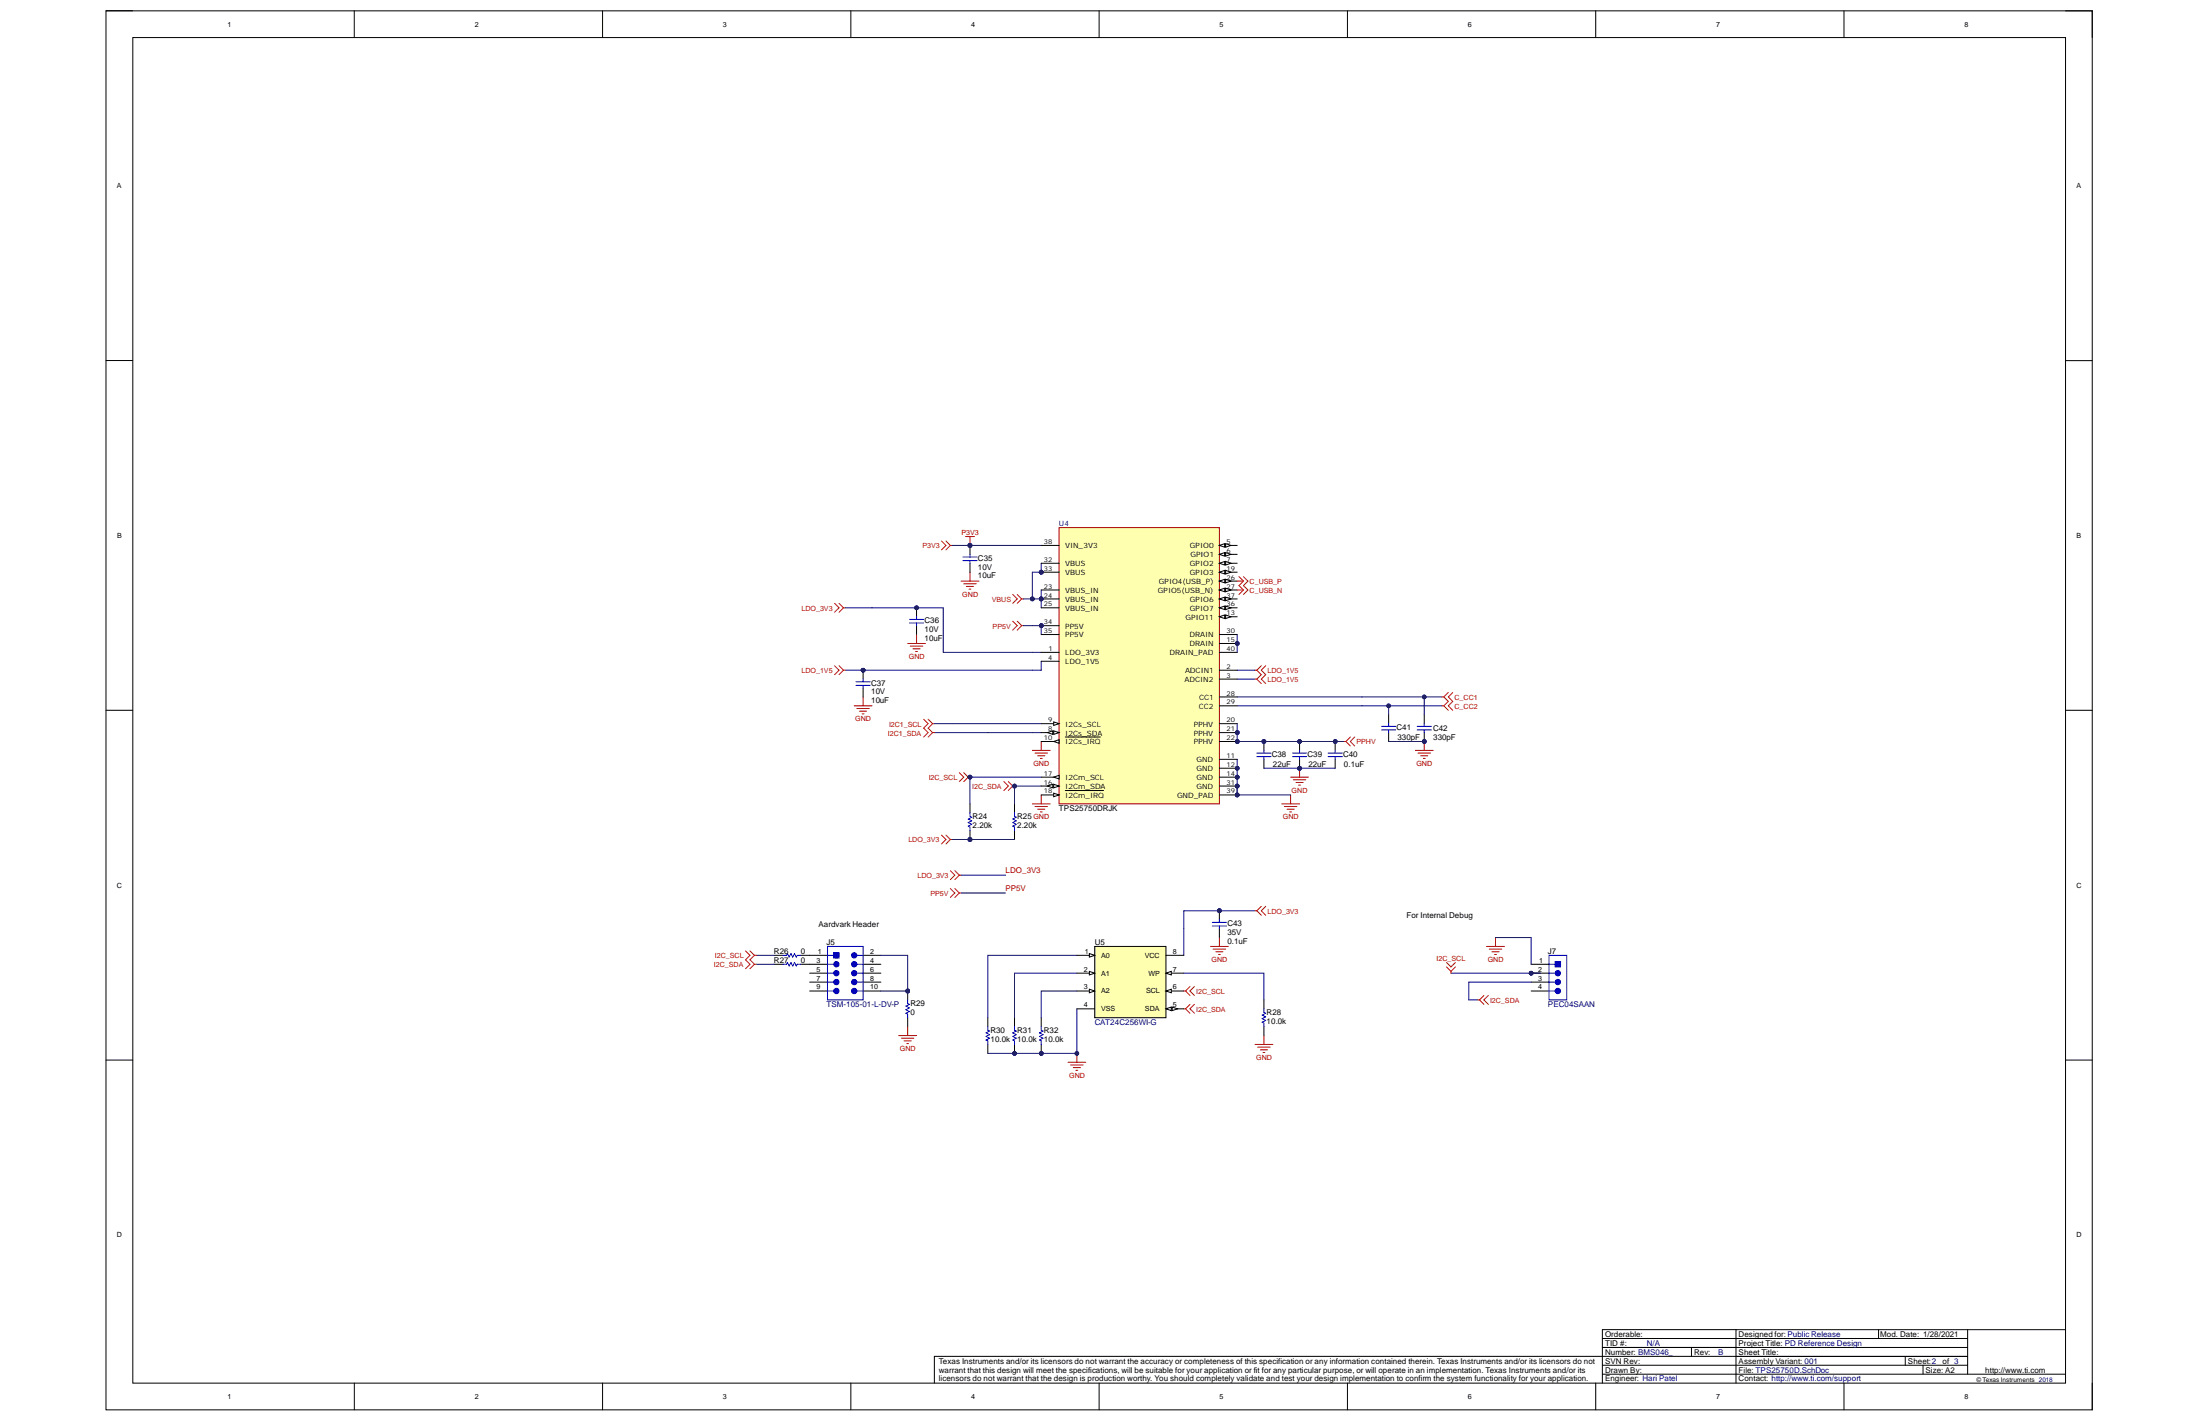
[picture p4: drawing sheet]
<svg xmlns="http://www.w3.org/2000/svg" width="432mm" height="279mm" viewBox="0 0 432 279" stroke-linecap="round" stroke-linejoin="round" font-family="sans-serif">
<path d="M20.8 2.1h389.9v274.6h-389.9z" fill="none" stroke="#000" stroke-width=".2"/>
<path d="M26.1 7.4h379.3v264h-379.3z" fill-rule="evenodd" fill="#fff"/>
<g fill="none" stroke="#000" stroke-width=".2">
<path d="M20.8 2.1h5.2M26.1 7.4h379.3v264h-379.3zM69.5 2.1v5.3M118.3 2.1v5.3M167 2.1v5.3M215.7 2.1v5.3M264.5 2.1v5.3M313.2 2.1v5.3M361.9 2.1v5.3M405.4 2.1h5.3v5.3M20.8 70.7h5.2M405.4 70.8h5.3"/>
<path d="M20.8 139.4h5.3M405.4 139.4h5.3M20.8 208h5.3M405.4 208h5.3M69.5 271.4v5.3M118.3 271.4v5.3M167 271.4v5.3M215.7 271.4v5.3M264.5 271.4v5.3M313.2 271.4v5.3M314.5 269.7h90.9M314.5 267.9h71.7"/>
<path d="M314.5 264.4h71.7M314.5 262.7h71.7M332 264.4v1.8M340.7 266.2h-157.3v5.2M340.7 260.9v10.5M340.7 266.2h45.5M361.9 271.4v5.3M368.7 260.9v1.8M374 266.2v1.7M377.4 267.9v1.8M386.2 260.9v8.8M405.4 260.9h-90.9v10.5"/>
<path d="M410.7 271.4v5.3"/>
</g>
<circle cx="239.3" cy="178.7" r=".35" fill="#000080"/>
<circle cx="239.3" cy="178.7" r=".35" fill="none" stroke="#000080" stroke-width=".2"/>
<path d="M239.3 178.7v1.8" fill="none" stroke="#000" stroke-width=".2"/>
<circle cx="239.3" cy="178.7" r=".35" fill="#000080"/>
<circle cx="239.3" cy="178.7" r=".35" fill="none" stroke="#000080" stroke-width=".2"/>
<path d="M239.3 182.2v1.8" fill="none" stroke="#000" stroke-width=".2"/>
<path d="M237.9 181h2.8M237.9 181.7h2.8M239.3 180.5v.5M239.3 181.7v.5" fill="none" stroke="#00f" stroke-width=".2"/>
<circle cx="199.1" cy="206.7" r=".35" fill="#000080"/>
<circle cx="199.1" cy="206.7" r=".35" fill="none" stroke="#000080" stroke-width=".2"/>
<path d="M199.1 199.7v1.8M199.1 205v1.7" fill="none" stroke="#000" stroke-width=".2"/>
<circle cx="199.1" cy="206.7" r=".35" fill="#000080"/>
<circle cx="199.1" cy="206.7" r=".35" fill="none" stroke="#000080" stroke-width=".2"/>
<path d="M199.1 201.5v.7l.4 .1-.7 .4 .7 .3-.7 .4 .7 .3-.7 .4 .3 .2v.7" fill="none" stroke="#00f" stroke-width=".2"/>
<circle cx="204.4" cy="206.7" r=".35" fill="#000080"/>
<circle cx="204.4" cy="206.7" r=".35" fill="none" stroke="#000080" stroke-width=".2"/>
<path d="M204.4 199.7v1.8M204.4 205v1.7" fill="none" stroke="#000" stroke-width=".2"/>
<circle cx="204.4" cy="206.7" r=".35" fill="#000080"/>
<g fill="none" stroke="#000080" stroke-width=".2">
<path d="M211.4 194.5h-7v5.2M211.4 191h-12.3v8.7M211.4 187.5h-17.5v12.2M211.4 198v8.7h-17.5"/>
<circle cx="204.4" cy="206.7" r=".35"/>
</g>
<path d="M193.9 201.5v.7l.3 .1-.7 .4 .7 .3-.7 .4 .7 .3-.7 .4 .4 .2v.7M204.4 201.5v.7l.3 .1-.7 .4 .7 .3-.7 .4 .7 .3-.7 .4 .4 .2v.7" fill="none" stroke="#00f" stroke-width=".2"/>
<path d="M193.9 199.7v1.8M193.9 205v1.7" fill="none" stroke="#000" stroke-width=".2"/>
<circle cx="199.1" cy="206.7" r=".35" fill="#000080"/>
<circle cx="199.1" cy="206.7" r=".35" fill="none" stroke="#000080" stroke-width=".2"/>
<circle cx="204.4" cy="206.7" r=".35" fill="#000080"/>
<circle cx="204.4" cy="206.7" r=".35" fill="none" stroke="#000080" stroke-width=".2"/>
<circle cx="211.4" cy="206.7" r=".35" fill="#000080"/>
<circle cx="211.4" cy="206.7" r=".35" fill="none" stroke="#000080" stroke-width=".2"/>
<path d="M209.6 208.5h3.5M210.1 209h2.5M210.7 209.5h1.4M211.2 210h.3M211.4 206.7v1.8" fill="none" stroke="#800000" stroke-width=".2"/>
<circle cx="211.4" cy="206.7" r=".35" fill="#000080"/>
<g fill="none" stroke="#000080" stroke-width=".2">
<path d="M239.3 178.7h-7v8.8"/>
<circle cx="211.4" cy="206.7" r=".35"/>
</g>
<circle cx="239.3" cy="178.7" r=".35" fill="#000080"/>
<g fill="none" stroke="#000080" stroke-width=".2">
<path d="M239.3 178.7h7"/>
<circle cx="239.3" cy="178.7" r=".35"/>
</g>
<path d="M237.6 185.7h3.5M238.1 186.3h2.5M238.6 186.8h1.4M239.2 187.3h.3M239.3 184v1.7" fill="none" stroke="#800000" stroke-width=".2"/>
<circle cx="239.3" cy="178.7" r=".35" fill="#000080"/>
<circle cx="239.3" cy="178.7" r=".35" fill="none" stroke="#000080" stroke-width=".2"/>
<path d="M248.1 196.2v1.8M248.1 201.5v1.7" fill="none" stroke="#000" stroke-width=".2"/>
<path d="M248.1 198v.7l.3 .1-.7 .4 .7 .3-.7 .4 .7 .3-.7 .4 .4 .2v.7" fill="none" stroke="#00f" stroke-width=".2"/>
<path d="M246.3 205h3.5M246.8 205.5h2.5M247.4 206h1.4M247.9 206.5h.4M248.1 203.2v1.8" fill="none" stroke="#800000" stroke-width=".2"/>
<circle cx="179.9" cy="119.3" r=".35" fill="#000080"/>
<circle cx="179.9" cy="119.3" r=".35" fill="none" stroke="#000080" stroke-width=".2"/>
<path d="M179.9 119.3v1.7" fill="none" stroke="#000" stroke-width=".2"/>
<circle cx="179.9" cy="119.3" r=".35" fill="#000080"/>
<g fill="none" stroke="#000080" stroke-width=".2">
<path d="M171.2 119.3h13.9v8.7h17.5"/>
<circle cx="179.9" cy="119.3" r=".35"/>
</g>
<path d="M179.9 122.8v1.7M199.1 157.8v1.7M199.1 163v1.7" fill="none" stroke="#000" stroke-width=".2"/>
<path d="M178.5 121.5h2.8M178.5 122.2h2.8M179.9 121v.5M179.9 122.2v.6M199.1 159.5v.7l.4 .2-.7 .3 .7 .4-.7 .3 .7 .4-.7 .3 .3 .2v.7" fill="none" stroke="#00f" stroke-width=".2"/>
<circle cx="179.9" cy="119.3" r=".35" fill="#000080"/>
<circle cx="179.9" cy="119.3" r=".35" fill="none" stroke="#000080" stroke-width=".2"/>
<circle cx="169.4" cy="131.5" r=".35" fill="#000080"/>
<circle cx="169.4" cy="131.5" r=".35" fill="none" stroke="#000080" stroke-width=".2"/>
<path d="M169.4 131.5v1.8" fill="none" stroke="#000" stroke-width=".2"/>
<circle cx="169.4" cy="131.5" r=".35" fill="#000080"/>
<g fill="none" stroke="#000080" stroke-width=".2">
<path d="M169.4 131.5h33.2"/>
<circle cx="169.4" cy="131.5" r=".35"/>
</g>
<path d="M169.4 135v1.8" fill="none" stroke="#000" stroke-width=".2"/>
<path d="M168 133.8h2.8M168 134.5h2.8M169.4 133.3v.5M169.4 134.5v.5" fill="none" stroke="#00f" stroke-width=".2"/>
<circle cx="169.4" cy="131.5" r=".35" fill="#000080"/>
<g fill="none" stroke="#000080" stroke-width=".2">
<path d="M165.9 131.5h3.5"/>
<circle cx="169.4" cy="131.5" r=".35"/>
</g>
<circle cx="169.4" cy="131.5" r=".35" fill="#000080"/>
<circle cx="169.4" cy="131.5" r=".35" fill="none" stroke="#000080" stroke-width=".2"/>
<path d="M188.6 114h3.5M189.2 114.6h2.4M189.7 115.1h1.4M190.2 115.6h.4M190.4 112.3v1.7M178.1 126.3h3.5M178.7 126.8h2.4M179.2 127.3h1.4M179.7 127.9h.4M179.9 124.5v1.8" fill="none" stroke="#800000" stroke-width=".2"/>
<circle cx="190.4" cy="107" r=".35" fill="#000080"/>
<circle cx="190.4" cy="107" r=".35" fill="none" stroke="#000080" stroke-width=".2"/>
<path d="M190.4 107v1.8" fill="none" stroke="#000" stroke-width=".2"/>
<circle cx="190.4" cy="107" r=".35" fill="#000080"/>
<g fill="none" stroke="#000080" stroke-width=".2">
<path d="M190.4 107h12.2"/>
<circle cx="190.4" cy="107" r=".35"/>
</g>
<path d="M190.4 110.5v1.8" fill="none" stroke="#000" stroke-width=".2"/>
<path d="M189 109.3h2.8M189 110h2.8M190.4 108.8v.5M190.4 110v.5" fill="none" stroke="#00f" stroke-width=".2"/>
<circle cx="190.4" cy="107" r=".35" fill="#000080"/>
<circle cx="190.4" cy="107" r=".35" fill="none" stroke="#000080" stroke-width=".2"/>
<path d="M189.5 105.3h1.8M190.4 105.3v1.7" fill="none" stroke="#800000" stroke-width=".2"/>
<circle cx="190.4" cy="107" r=".35" fill="#000080"/>
<circle cx="190.4" cy="107" r=".35" fill="none" stroke="#000080" stroke-width=".2"/>
<circle cx="190.4" cy="164.7" r=".35" fill="#000080"/>
<circle cx="190.4" cy="164.7" r=".35" fill="none" stroke="#000080" stroke-width=".2"/>
<path d="M190.4 157.8v1.7M190.4 163v1.7" fill="none" stroke="#000" stroke-width=".2"/>
<circle cx="190.4" cy="164.7" r=".35" fill="#000080"/>
<g fill="none" stroke="#000080" stroke-width=".2">
<path d="M267.3 138.5h15.7M183.4 143.8h10.5"/>
<circle cx="190.4" cy="164.7" r=".35"/>
</g>
<path d="M190.4 159.5v.7l.3 .2-.7 .3 .7 .4-.7 .3 .7 .4-.7 .3 .4 .2v.7" fill="none" stroke="#00f" stroke-width=".2"/>
<path d="M251.6 157.8h3.5M252.1 158.3h2.4M252.6 158.8h1.4M253.1 159.3h.4M253.3 156v1.8" fill="none" stroke="#800000" stroke-width=".2"/>
<circle cx="272.6" cy="138.5" r=".35" fill="#000080"/>
<g fill="none" stroke="#000080" stroke-width=".2">
<path d="M267.3 136.8h15.7"/>
<circle cx="272.6" cy="138.5" r=".35"/>
</g>
<circle cx="279.5" cy="136.8" r=".35" fill="#000080"/>
<circle cx="279.5" cy="136.8" r=".35" fill="none" stroke="#000080" stroke-width=".2"/>
<path d="M253.3 152.5h3.5M253.8 153h2.5M254.4 153.6h1.4M254.9 154.1h.3M255.1 150.8v1.7" fill="none" stroke="#800000" stroke-width=".2"/>
<circle cx="255.1" cy="150.8" r=".35" fill="#000080"/>
<g fill="none" stroke="#000080" stroke-width=".2">
<path d="M200.9 122.8h1.7M188.6 175.2h8.8M188.6 171.7h8.8"/>
<circle cx="255.1" cy="150.8" r=".35"/>
</g>
<g fill="none" stroke="#f00" stroke-width=".2">
<path d="M163.8 118.4l.9 .9-.9 .8M164.7 118.4l.9 .9M165.6 119.3l-.9 .8M165.6 119.3h.3M198.8 116.7l.8 .8-.8 .9M199.6 116.7l.9 .8M200.5 117.5l-.9 .9M200.5 117.5h.4M163.8 130.6l.9 .9-.9 .9M164.7 130.6l.9 .9M165.6 131.5l-.9 .9M165.6 131.5h.3"/>
<path d="M198.8 121.9l.8 .9-.8 .9M199.6 121.9l.9 .9M200.5 122.8l-.9 .9M200.5 122.8h.4M283 136.8h.4M283 138.5h.4M283.4 136.8l.9 .8-.9 .9M283.4 138.5l.9 .9M284.3 135.9l-.9 .9M285.1 135.9l-.8 .9 .8 .8-.8 .9 .8 .9M181.3 141.1l.9 .9-.9 .9 .9 .9-.9 .8M182.2 141.1l.8 .9"/>
<path d="M183 142l-.8 .9 .8 .9M183 142h.4M183 143.8l-.8 .8M183 143.8h.4M263.8 145.5h.4M264.2 145.5l.8 .9M265 144.6l-.8 .9M265.9 144.6l-.9 .9 .9 .9M186.5 170.9l.9 .8-.9 .9M186.5 174.4l.9 .8-.9 .9M187.4 170.9l.9 .8M187.4 174.4l.9 .8"/>
<path d="M188.3 171.7l-.9 .9M188.3 171.7h.3M188.3 175.2l-.9 .9M188.3 175.2h.3M246.3 178.7h.4M246.7 178.7l.9 .9M247.6 177.9l-.9 .8M248.4 177.9l-.8 .8 .8 .9M232.3 194.5h.4M232.3 198h.4M232.7 194.5l.9 .8M232.7 198l.9 .8"/>
<path d="M233.6 193.6l-.9 .9M233.6 197.1l-.9 .9M234.4 193.6l-.8 .9 .8 .8M234.4 197.1l-.8 .9 .8 .8"/>
</g>
<path d="M272.6 140.3v1.7M272.6 143.8v1.7" fill="none" stroke="#000" stroke-width=".2"/>
<path d="M271.1 142.5h2.8M271.1 143.2h2.8M272.6 142v.5M272.6 143.2v.6" fill="none" stroke="#00f" stroke-width=".2"/>
<circle cx="279.5" cy="145.5" r=".35" fill="#000080"/>
<circle cx="279.5" cy="145.5" r=".35" fill="none" stroke="#000080" stroke-width=".2"/>
<path d="M279.5 140.3v1.7M279.5 143.8v1.7" fill="none" stroke="#000" stroke-width=".2"/>
<circle cx="279.5" cy="145.5" r=".35" fill="#000080"/>
<circle cx="279.5" cy="145.5" r=".35" fill="none" stroke="#000080" stroke-width=".2"/>
<path d="M278.1 142.5h2.8M278.1 143.2h2.8M279.5 142v.5M279.5 143.2v.6" fill="none" stroke="#00f" stroke-width=".2"/>
<circle cx="248.1" cy="145.5" r=".35" fill="#000080"/>
<circle cx="248.1" cy="145.5" r=".35" fill="none" stroke="#000080" stroke-width=".2"/>
<path d="M248.1 145.5v1.8" fill="none" stroke="#000" stroke-width=".2"/>
<circle cx="248.1" cy="145.5" r=".35" fill="#000080"/>
<circle cx="248.1" cy="145.5" r=".35" fill="none" stroke="#000080" stroke-width=".2"/>
<path d="M248.1 149v1.8" fill="none" stroke="#000" stroke-width=".2"/>
<path d="M246.7 147.8h2.8M246.7 148.5h2.8M248.1 147.3v.5M248.1 148.5v.5" fill="none" stroke="#00f" stroke-width=".2"/>
<circle cx="262.1" cy="145.5" r=".35" fill="#000080"/>
<circle cx="262.1" cy="145.5" r=".35" fill="none" stroke="#000080" stroke-width=".2"/>
<path d="M262.1 145.5v1.8" fill="none" stroke="#000" stroke-width=".2"/>
<circle cx="262.1" cy="145.5" r=".35" fill="#000080"/>
<g fill="none" stroke="#000080" stroke-width=".2">
<path d="M248.1 145.5h15.7"/>
<circle cx="262.1" cy="145.5" r=".35"/>
</g>
<path d="M262.1 149v1.8" fill="none" stroke="#000" stroke-width=".2"/>
<path d="M260.7 147.8h2.8M260.7 148.5h2.8M262.1 147.3v.5M262.1 148.5v.5" fill="none" stroke="#00f" stroke-width=".2"/>
<circle cx="248.1" cy="145.5" r=".35" fill="#000080"/>
<circle cx="248.1" cy="145.5" r=".35" fill="none" stroke="#000080" stroke-width=".2"/>
<circle cx="255.1" cy="145.5" r=".35" fill="#000080"/>
<circle cx="255.1" cy="145.5" r=".35" fill="none" stroke="#000080" stroke-width=".2"/>
<circle cx="262.1" cy="145.5" r=".35" fill="#000080"/>
<circle cx="262.1" cy="145.5" r=".35" fill="none" stroke="#000080" stroke-width=".2"/>
<circle cx="255.1" cy="145.5" r=".35" fill="#000080"/>
<circle cx="255.1" cy="145.5" r=".35" fill="none" stroke="#000080" stroke-width=".2"/>
<circle cx="255.1" cy="150.8" r=".35" fill="#000080"/>
<circle cx="255.1" cy="150.8" r=".35" fill="none" stroke="#000080" stroke-width=".2"/>
<path d="M255.1 145.5v1.8" fill="none" stroke="#000" stroke-width=".2"/>
<circle cx="255.1" cy="145.5" r=".35" fill="#000080"/>
<circle cx="255.1" cy="145.5" r=".35" fill="none" stroke="#000080" stroke-width=".2"/>
<path d="M255.1 149v1.8" fill="none" stroke="#000" stroke-width=".2"/>
<circle cx="255.1" cy="150.8" r=".35" fill="#000080"/>
<g fill="none" stroke="#000080" stroke-width=".2">
<path d="M242.8 145.5h5.3"/>
<circle cx="255.1" cy="150.8" r=".35"/>
</g>
<path d="M253.7 147.8h2.8M253.7 148.5h2.8M255.1 147.3v.5M255.1 148.5v.5" fill="none" stroke="#00f" stroke-width=".2"/>
<circle cx="242.8" cy="145.5" r=".35" fill="#000080"/>
<circle cx="242.8" cy="145.5" r=".35" fill="none" stroke="#000080" stroke-width=".2"/>
<circle cx="248.1" cy="145.5" r=".35" fill="#000080"/>
<g fill="none" stroke="#000080" stroke-width=".2">
<path d="M248.1 150.8h7"/>
<circle cx="248.1" cy="145.5" r=".35"/>
</g>
<circle cx="255.1" cy="150.8" r=".35" fill="#000080"/>
<g fill="none" stroke="#000080" stroke-width=".2">
<path d="M272.6 145.5h6.9"/>
<circle cx="255.1" cy="150.8" r=".35"/>
</g>
<circle cx="279.5" cy="145.5" r=".35" fill="#000080"/>
<g fill="none" stroke="#000080" stroke-width=".2">
<path d="M255.1 150.8h7"/>
<circle cx="279.5" cy="145.5" r=".35"/>
</g>
<circle cx="255.1" cy="150.8" r=".35" fill="#000080"/>
<circle cx="255.1" cy="150.8" r=".35" fill="none" stroke="#000080" stroke-width=".2"/>
<path d="M277.8 147.3h3.5M278.3 147.8h2.5M278.8 148.3h1.4M279.4 148.8h.3M279.5 145.5v1.8" fill="none" stroke="#800000" stroke-width=".2"/>
<circle cx="279.5" cy="145.5" r=".35" fill="#000080"/>
<circle cx="279.5" cy="145.5" r=".35" fill="none" stroke="#000080" stroke-width=".2"/>
<path d="M162.4 185.7h7v10.5h-7z" fill-rule="evenodd" fill="#fff"/>
<path d="M162.4 185.7h7v10.5h-7zM162.4 189.2h1.2" fill="none" stroke="#00f" stroke-width=".2"/>
<path d="M158.9 187.5h3.5M158.9 189.2h3.5M158.9 191h3.5M158.9 192.7h3.5M158.9 194.5h3.5M169.4 187.5h3.5M169.4 189.2h3.5M169.4 191h3.5M169.4 192.7h3.5M169.4 194.5h3.5" fill="none" stroke="#000" stroke-width=".2"/>
<circle cx="164.2" cy="189.2" r=".52" fill="#00f"/>
<g fill="none" stroke="#00f" stroke-width=".2">
<path d="M162.4 187.5h1.2"/>
<circle cx="164.2" cy="189.2" r=".52"/>
</g>
<circle cx="164.2" cy="187.5" r=".52" fill="#00f"/>
<circle cx="164.2" cy="187.5" r=".52" fill="none" stroke="#00f" stroke-width=".2"/>
<circle cx="164.2" cy="191" r=".52" fill="#00f"/>
<g fill="none" stroke="#00f" stroke-width=".2">
<path d="M162.4 191h1.2"/>
<circle cx="164.2" cy="191" r=".52"/>
</g>
<circle cx="164.2" cy="192.7" r=".52" fill="#00f"/>
<g fill="none" stroke="#00f" stroke-width=".2">
<path d="M162.4 192.7h1.2"/>
<circle cx="164.2" cy="192.7" r=".52"/>
</g>
<circle cx="164.2" cy="194.5" r=".52" fill="#00f"/>
<g fill="none" stroke="#00f" stroke-width=".2">
<path d="M162.4 194.5h1.2M168.2 192.7h1.2"/>
<circle cx="164.2" cy="194.5" r=".52"/>
</g>
<circle cx="167.7" cy="192.7" r=".52" fill="#00f"/>
<g fill="none" stroke="#00f" stroke-width=".2">
<path d="M168.2 194.5h1.2"/>
<circle cx="167.7" cy="192.7" r=".52"/>
</g>
<circle cx="167.7" cy="194.5" r=".52" fill="#00f"/>
<circle cx="167.7" cy="194.5" r=".52" fill="none" stroke="#00f" stroke-width=".2"/>
<circle cx="167.7" cy="191" r=".52" fill="#00f"/>
<g fill="none" stroke="#00f" stroke-width=".2">
<path d="M168.2 191h1.2"/>
<circle cx="167.7" cy="191" r=".52"/>
</g>
<circle cx="167.7" cy="189.2" r=".52" fill="#00f"/>
<g fill="none" stroke="#00f" stroke-width=".2">
<path d="M168.2 189.2h1.2"/>
<circle cx="167.7" cy="189.2" r=".52"/>
</g>
<circle cx="167.7" cy="187.5" r=".52" fill="#00f"/>
<g fill="none" stroke="#00f" stroke-width=".2">
<path d="M168.2 187.5h1.2"/>
<circle cx="167.7" cy="187.5" r=".52"/>
</g>
<path d="M163.6 187h1.1v1h-1.1z" fill-rule="evenodd" fill="#00f"/>
<path d="M153.7 187.5h.7l.1-.4 .4 .7 .3-.7 .4 .7 .3-.7 .4 .7 .2-.3h.7M153.7 189.2h.7l.1-.3 .4 .7 .3-.7 .4 .7 .3-.7 .4 .7 .2-.4h.7M163.6 187h1.1v1h-1.1z" fill="none" stroke="#00f" stroke-width=".2"/>
<path d="M151.9 187.5h1.8M151.9 189.2h1.8M157.2 187.5h1.7M157.2 189.2h1.7" fill="none" stroke="#000" stroke-width=".2"/>
<circle cx="178.1" cy="194.5" r=".35" fill="#000080"/>
<circle cx="178.1" cy="194.5" r=".35" fill="none" stroke="#000080" stroke-width=".2"/>
<path d="M178.1 194.5v1.7" fill="none" stroke="#000" stroke-width=".2"/>
<circle cx="178.1" cy="194.5" r=".35" fill="#000080"/>
<g fill="none" stroke="#000080" stroke-width=".2">
<path d="M172.9 187.5h5.2v7"/>
<circle cx="178.1" cy="194.5" r=".35"/>
</g>
<path d="M178.1 199.7v1.8" fill="none" stroke="#000" stroke-width=".2"/>
<path d="M178.1 196.2v.7l.4 .2-.7 .3 .7 .4-.7 .3 .7 .4-.7 .3 .3 .2v.7" fill="none" stroke="#00f" stroke-width=".2"/>
<circle cx="178.1" cy="194.5" r=".35" fill="#000080"/>
<g fill="none" stroke="#000080" stroke-width=".2">
<path d="M172.9 194.5h5.2"/>
<circle cx="178.1" cy="194.5" r=".35"/>
</g>
<circle cx="178.1" cy="194.5" r=".35" fill="#000080"/>
<g fill="none" stroke="#000080" stroke-width=".2">
<path d="M186.9 107h3.5M148.4 187.5h3.5M148.4 189.2h3.5"/>
<circle cx="178.1" cy="194.5" r=".35"/>
</g>
<path d="M184.8 106.2l.9 .8-.9 .9M185.7 106.2l.8 .8M186.5 107l-.8 .9M186.5 107h.4M146.3 186.6l.9 .9-.9 .8 .9 .9-.9 .9M147.2 186.6l.9 .9M148.1 187.5l-.9 .8 .9 .9M148.1 187.5h.3M148.1 189.2l-.9 .9M148.1 189.2h.3" fill="none" stroke="#f00" stroke-width=".2"/>
<path d="M176.4 203.2h3.5M176.9 203.7h2.5M177.4 204.3h1.4M178 204.8h.3M178.1 201.5v1.7" fill="none" stroke="#800000" stroke-width=".2"/>
<circle cx="190.4" cy="107" r=".35" fill="#000080"/>
<g fill="none" stroke="#000080" stroke-width=".2">
<path d="M202.6 122.8h1.8M242.8 131.5h3.5M242.8 133.3h3.5"/>
<circle cx="190.4" cy="107" r=".35"/>
</g>
<path d="M242.8 114h1.3M242.8 115.8h1.3M243.2 113.2l.9 .8M244.1 114l-.9 .9 .9 .9M244.1 113.2l.8 .8-.8 .9 .8 .9-.8 .9M244.1 115.8l-.9 .9M246.3 131.5h.4M246.3 133.3h.4M246.7 131.5l.9 .9-.9 .9M246.7 133.3l.9 .8M247.6 130.6l-.9 .9M248.4 130.6l-.8 .9 .8 .9-.8 .9 .8 .8" fill="none" stroke="#f00" stroke-width=".2"/>
<circle cx="204.4" cy="122.8" r=".35" fill="#000080"/>
<g fill="none" stroke="#000080" stroke-width=".2">
<path d="M202.6 112.3h1.8"/>
<circle cx="204.4" cy="122.8" r=".35"/>
</g>
<circle cx="204.4" cy="112.3" r=".35" fill="#000080"/>
<g fill="none" stroke="#000080" stroke-width=".2">
<path d="M202.6 117.5h1.8"/>
<circle cx="204.4" cy="112.3" r=".35"/>
</g>
<circle cx="204.4" cy="117.5" r=".35" fill="#000080"/>
<circle cx="204.4" cy="117.5" r=".35" fill="none" stroke="#000080" stroke-width=".2"/>
<circle cx="202.6" cy="117.5" r=".35" fill="#000080"/>
<g fill="none" stroke="#000080" stroke-width=".2">
<path d="M202.6 107h1.8M202.6 128h1.8M202.6 131.5h1.8M242.8 154.3v1.7h10.5"/>
<circle cx="202.6" cy="117.5" r=".35"/>
</g>
<circle cx="242.8" cy="156" r=".35" fill="#000080"/>
<circle cx="242.8" cy="156" r=".35" fill="none" stroke="#000080" stroke-width=".2"/>
<circle cx="242.8" cy="154.3" r=".35" fill="#000080"/>
<g fill="none" stroke="#000080" stroke-width=".2">
<path d="M272.6 138.5v1.8"/>
<circle cx="242.8" cy="154.3" r=".35"/>
</g>
<circle cx="272.6" cy="138.5" r=".35" fill="#000080"/>
<g fill="none" stroke="#000080" stroke-width=".2">
<path d="M279.5 136.8v3.5"/>
<circle cx="272.6" cy="138.5" r=".35"/>
</g>
<circle cx="279.5" cy="136.8" r=".35" fill="#000080"/>
<g fill="none" stroke="#000080" stroke-width=".2">
<path d="M242.8 124.5v3.5"/>
<circle cx="279.5" cy="136.8" r=".35"/>
</g>
<circle cx="242.8" cy="126.3" r=".35" fill="#000080"/>
<g fill="none" stroke="#000080" stroke-width=".2">
<path d="M202.6 112.3v5.2"/>
<circle cx="242.8" cy="126.3" r=".35"/>
</g>
<circle cx="202.6" cy="117.5" r=".35" fill="#000080"/>
<g fill="none" stroke="#000080" stroke-width=".2">
<path d="M200.9 117.5h1.7"/>
<circle cx="202.6" cy="117.5" r=".35"/>
</g>
<circle cx="202.6" cy="117.5" r=".35" fill="#000080"/>
<g fill="none" stroke="#000080" stroke-width=".2">
<path d="M165.9 119.3h5.3M242.8 149v7"/>
<circle cx="202.6" cy="117.5" r=".35"/>
</g>
<path d="M167.7 138.5h3.5M168.2 139h2.4M168.7 139.6h1.4M169.4 136.8v1.7M169.2 140.1h.4" fill="none" stroke="#800000" stroke-width=".2"/>
<path d="M184.8 163.9l.9 .8-.9 .9M185.7 163.9l.8 .8M186.5 164.7l-.8 .9M186.5 164.7h.4" fill="none" stroke="#f00" stroke-width=".2"/>
<circle cx="242.8" cy="150.8" r=".35" fill="#000080"/>
<circle cx="242.8" cy="150.8" r=".35" fill="none" stroke="#000080" stroke-width=".2"/>
<circle cx="242.8" cy="152.5" r=".35" fill="#000080"/>
<circle cx="242.8" cy="152.5" r=".35" fill="none" stroke="#000080" stroke-width=".2"/>
<circle cx="242.8" cy="154.3" r=".35" fill="#000080"/>
<circle cx="242.8" cy="154.3" r=".35" fill="none" stroke="#000080" stroke-width=".2"/>
<circle cx="242.8" cy="156" r=".35" fill="#000080"/>
<circle cx="242.8" cy="156" r=".35" fill="none" stroke="#000080" stroke-width=".2"/>
<circle cx="300.5" cy="191" r=".35" fill="#000080"/>
<circle cx="300.5" cy="191" r=".35" fill="none" stroke="#000080" stroke-width=".2"/>
<path d="M300.5 194.5h3.5" fill="none" stroke="#000" stroke-width=".2"/>
<path d="M304 187.5h3.5v8.7h-3.5z" fill-rule="evenodd" fill="#fff"/>
<path d="M304 187.5h3.5v8.7h-3.5zM304 191h1.2" fill="none" stroke="#00f" stroke-width=".2"/>
<circle cx="305.8" cy="191" r=".53" fill="#00f"/>
<g fill="none" stroke="#00f" stroke-width=".2">
<path d="M304 189.2h1.2"/>
<circle cx="305.8" cy="191" r=".53"/>
</g>
<circle cx="305.8" cy="192.7" r=".53" fill="#00f"/>
<g fill="none" stroke="#00f" stroke-width=".2">
<path d="M304 192.7h1.2"/>
<circle cx="305.8" cy="192.7" r=".53"/>
</g>
<path d="M300.5 189.2h3.5M300.5 191h3.5" fill="none" stroke="#000" stroke-width=".2"/>
<circle cx="300.5" cy="191" r=".35" fill="#000080"/>
<circle cx="300.5" cy="191" r=".35" fill="none" stroke="#000080" stroke-width=".2"/>
<path d="M300.5 192.7h3.5" fill="none" stroke="#000" stroke-width=".2"/>
<circle cx="305.8" cy="194.5" r=".53" fill="#00f"/>
<g fill="none" stroke="#00f" stroke-width=".2">
<path d="M304 194.5h1.2"/>
<circle cx="305.8" cy="194.5" r=".53"/>
</g>
<path d="M305.2 188.7h1.1v1h-1.1z" fill-rule="evenodd" fill="#00f"/>
<path d="M305.2 188.7h1.1v1h-1.1z" fill="none" stroke="#00f" stroke-width=".2"/>
<path d="M284.8 191h17.5" fill="none" stroke="#000080" stroke-width=".2"/>
<circle cx="300.5" cy="191" r=".35" fill="#000080"/>
<g fill="none" stroke="#000080" stroke-width=".2">
<path d="M300.5 192.7h-12.2v3.5h1.7"/>
<circle cx="300.5" cy="191" r=".35"/>
</g>
<path d="M283.9 188.9l.9 .8 .9-.8M283.9 189.7l.9 .9M284.8 190.6v.4M285.7 189.7l-.9 .9" fill="none" stroke="#f00" stroke-width=".2"/>
<path d="M214.9 185.7h13.9v14h-13.9z" fill-rule="evenodd" fill="#ffffb0"/>
<path d="M211.4 187.5h3.5M214.9 185.7h13.9v14h-13.9z" fill="none" stroke="#000" stroke-width=".2"/>
<path d="M213.8 187.1l1.1 .4-1.1 .3z" fill="#f8fcff"/>
<path d="M211.4 191h3.5M213.8 187.1l1.1 .4-1.1 .3z" fill="none" stroke="#000" stroke-width=".2"/>
<path d="M213.8 190.6l1.1 .4-1.1 .3z" fill="#f8fcff"/>
<path d="M211.4 194.5h3.5M213.8 190.6l1.1 .4-1.1 .3z" fill="none" stroke="#000" stroke-width=".2"/>
<path d="M213.8 194.1l1.1 .4-1.1 .3z" fill="#f8fcff"/>
<path d="M211.4 198h3.5M213.8 194.1l1.1 .4-1.1 .3zM228.8 198h3.5" fill="none" stroke="#000" stroke-width=".2"/>
<path d="M228.8 198l1.1-.4v.7z" fill="#f8fcff"/>
<path d="M228.8 198l1.1-.4v.7z" fill="none" stroke="#000" stroke-width=".2"/>
<path d="M230.1 197.6l1 .4-1 .3z" fill="#f8fcff"/>
<path d="M228.8 194.5h3.5M230.1 197.6l1 .4-1 .3z" fill="none" stroke="#000" stroke-width=".2"/>
<path d="M228.8 194.5l1.1-.4v.7z" fill="#f8fcff"/>
<path d="M228.8 194.5l1.1-.4v.7zM228.8 191h3.5" fill="none" stroke="#000" stroke-width=".2"/>
<path d="M228.8 191l1.1-.4v.7z" fill="#f8fcff"/>
<path d="M228.8 191l1.1-.4v.7zM228.8 187.5h3.5" fill="none" stroke="#000" stroke-width=".2"/>
<path d="M232.3 191h15.8v5.2M300.5 191h1.8" fill="none" stroke="#000080" stroke-width=".2"/>
<path d="M290 196.2h.4M290.4 196.2l.9 .9M291.3 195.3l-.9 .9M292.1 195.3l-.8 .9 .8 .9" fill="none" stroke="#f00" stroke-width=".2"/>
<circle cx="300.5" cy="191" r=".35" fill="#000080"/>
<g fill="none" stroke="#000080" stroke-width=".2">
<path d="M204.4 129.8v1.7"/>
<circle cx="300.5" cy="191" r=".35"/>
</g>
<path d="M188.3 151.6l.9 .9-.9 .9M189.2 151.6l.8 .9M190 152.5l-.8 .9M190 152.5h.4" fill="none" stroke="#f00" stroke-width=".2"/>
<circle cx="190.4" cy="152.5" r=".35" fill="#000080"/>
<circle cx="190.4" cy="152.5" r=".35" fill="none" stroke="#000080" stroke-width=".2"/>
<path d="M197 153.4l.9 .9-.9 .8M197.9 153.4l.9 .9M198.8 154.3l-.9 .8M198.8 154.3h.3" fill="none" stroke="#f00" stroke-width=".2"/>
<circle cx="199.1" cy="154.3" r=".35" fill="#000080"/>
<g fill="none" stroke="#000080" stroke-width=".2">
<path d="M183.4 142h3.5M193.9 143.8h10.5M186.9 164.7h3.5M197.4 164.7h1.7"/>
<circle cx="199.1" cy="154.3" r=".35"/>
</g>
<circle cx="190.4" cy="164.7" r=".35" fill="#000080"/>
<g fill="none" stroke="#000080" stroke-width=".2">
<path d="M190.4 164.7h7"/>
<circle cx="190.4" cy="164.7" r=".35"/>
</g>
<circle cx="190.4" cy="164.7" r=".35" fill="#000080"/>
<g fill="none" stroke="#000080" stroke-width=".2">
<path d="M242.8 136.8h24.5M242.8 138.5h24.5M242.8 142v1.8"/>
<circle cx="190.4" cy="164.7" r=".35"/>
</g>
<circle cx="242.8" cy="143.8" r=".35" fill="#000080"/>
<g fill="none" stroke="#000080" stroke-width=".2">
<path d="M242.8 143.8v1.7"/>
<circle cx="242.8" cy="143.8" r=".35"/>
</g>
<circle cx="242.8" cy="145.5" r=".35" fill="#000080"/>
<circle cx="242.8" cy="145.5" r=".35" fill="none" stroke="#000080" stroke-width=".2"/>
<circle cx="242.8" cy="143.8" r=".35" fill="#000080"/>
<g fill="none" stroke="#000080" stroke-width=".2">
<path d="M204.4 110.5v1.8"/>
<circle cx="242.8" cy="143.8" r=".35"/>
</g>
<circle cx="204.4" cy="112.3" r=".35" fill="#000080"/>
<g fill="none" stroke="#000080" stroke-width=".2">
<path d="M204.4 115.8v3.5"/>
<circle cx="204.4" cy="112.3" r=".35"/>
</g>
<circle cx="204.4" cy="117.5" r=".35" fill="#000080"/>
<g fill="none" stroke="#000080" stroke-width=".2">
<path d="M204.4 122.8v1.7"/>
<circle cx="204.4" cy="117.5" r=".35"/>
</g>
<circle cx="204.4" cy="122.8" r=".35" fill="#000080"/>
<g fill="none" stroke="#000080" stroke-width=".2">
<path d="M186.9 142h17.5M190.4 152.5v5.3"/>
<circle cx="204.4" cy="122.8" r=".35"/>
</g>
<circle cx="190.4" cy="152.5" r=".35" fill="#000080"/>
<g fill="none" stroke="#000080" stroke-width=".2">
<path d="M199.1 154.3v3.5"/>
<circle cx="190.4" cy="152.5" r=".35"/>
</g>
<circle cx="199.1" cy="154.3" r=".35" fill="#000080"/>
<g fill="none" stroke="#000080" stroke-width=".2">
<path d="M199.1 154.3h5.3"/>
<circle cx="199.1" cy="154.3" r=".35"/>
</g>
<circle cx="199.1" cy="154.3" r=".35" fill="#000080"/>
<g fill="none" stroke="#000080" stroke-width=".2">
<path d="M190.4 152.5h14"/>
<circle cx="199.1" cy="154.3" r=".35"/>
</g>
<circle cx="190.4" cy="152.5" r=".35" fill="#000080"/>
<circle cx="190.4" cy="152.5" r=".35" fill="none" stroke="#000080" stroke-width=".2"/>
<path d="M202.6 157.8h3.5M202.6 147.3h3.5M203.1 158.3h2.5M203.1 147.8h2.5M203.7 158.8h1.4M203.7 148.3h1.4M204.2 159.3h.3M204.2 148.8h.3M204.4 145.5v1.8M204.4 156v1.8" fill="none" stroke="#800000" stroke-width=".2"/>
<circle cx="242.8" cy="126.3" r=".35" fill="#000080"/>
<circle cx="242.8" cy="126.3" r=".35" fill="none" stroke="#000080" stroke-width=".2"/>
<circle cx="204.4" cy="122.8" r=".35" fill="#000080"/>
<circle cx="204.4" cy="122.8" r=".35" fill="none" stroke="#000080" stroke-width=".2"/>
<circle cx="242.8" cy="150.8" r=".35" fill="#000080"/>
<circle cx="242.8" cy="150.8" r=".35" fill="none" stroke="#000080" stroke-width=".2"/>
<circle cx="242.8" cy="152.5" r=".35" fill="#000080"/>
<circle cx="242.8" cy="152.5" r=".35" fill="none" stroke="#000080" stroke-width=".2"/>
<circle cx="242.8" cy="154.3" r=".35" fill="#000080"/>
<circle cx="242.8" cy="154.3" r=".35" fill="none" stroke="#000080" stroke-width=".2"/>
<circle cx="242.8" cy="156" r=".35" fill="#000080"/>
<circle cx="242.8" cy="156" r=".35" fill="none" stroke="#000080" stroke-width=".2"/>
<circle cx="204.4" cy="112.3" r=".35" fill="#000080"/>
<circle cx="204.4" cy="112.3" r=".35" fill="none" stroke="#000080" stroke-width=".2"/>
<circle cx="204.4" cy="117.5" r=".35" fill="#000080"/>
<circle cx="204.4" cy="117.5" r=".35" fill="none" stroke="#000080" stroke-width=".2"/>
<circle cx="242.8" cy="143.8" r=".35" fill="#000080"/>
<circle cx="242.8" cy="143.8" r=".35" fill="none" stroke="#000080" stroke-width=".2"/>
<circle cx="242.8" cy="145.5" r=".35" fill="#000080"/>
<circle cx="242.8" cy="145.5" r=".35" fill="none" stroke="#000080" stroke-width=".2"/>
<path d="M207.9 103.5h31.4v54.3h-31.4z" fill-rule="evenodd" fill="#ffffb0"/>
<path d="M207.9 103.5h31.4v54.3h-31.4z" fill="none" stroke="#800000" stroke-width=".2"/>
<path d="M204.4 107h3.5M239.3 107h3.5M204.4 128h3.5M239.3 131.5h3.5M239.3 133.3h3.5" fill="none" stroke="#000" stroke-width=".2"/>
<path d="M239.3 107l1.1-.3v.7z" fill="#f8fcff"/>
<path d="M239.3 107l1.1-.3v.7z" fill="none" stroke="#000" stroke-width=".2"/>
<path d="M240.6 106.7l1 .3-1 .4z" fill="#f8fcff"/>
<path d="M239.3 108.8h3.5M240.6 106.7l1 .3-1 .4z" fill="none" stroke="#000" stroke-width=".2"/>
<path d="M239.3 108.8l1.1-.4v.7z" fill="#f8fcff"/>
<path d="M239.3 108.8l1.1-.4v.7z" fill="none" stroke="#000" stroke-width=".2"/>
<path d="M240.6 108.4l1 .4-1 .3z" fill="#f8fcff"/>
<path d="M239.3 110.5h3.5M240.6 108.4l1 .4-1 .3z" fill="none" stroke="#000" stroke-width=".2"/>
<path d="M239.3 110.5l1.1-.3v.7z" fill="#f8fcff"/>
<path d="M239.3 110.5l1.1-.3v.7z" fill="none" stroke="#000" stroke-width=".2"/>
<path d="M240.6 110.2l1 .3-1 .4z" fill="#f8fcff"/>
<path d="M239.3 112.3h3.5M240.6 110.2l1 .3-1 .4z" fill="none" stroke="#000" stroke-width=".2"/>
<path d="M239.3 112.3l1.1-.4v.7z" fill="#f8fcff"/>
<path d="M239.3 112.3l1.1-.4v.7z" fill="none" stroke="#000" stroke-width=".2"/>
<path d="M240.6 111.9l1 .4-1 .3z" fill="#f8fcff"/>
<path d="M239.3 114h3.5M240.6 111.9l1 .4-1 .3z" fill="none" stroke="#000" stroke-width=".2"/>
<path d="M239.3 114l1.1-.3v.7z" fill="#f8fcff"/>
<path d="M239.3 114l1.1-.3v.7z" fill="none" stroke="#000" stroke-width=".2"/>
<path d="M240.6 113.7l1 .3-1 .4z" fill="#f8fcff"/>
<path d="M239.3 115.8h3.5M240.6 113.7l1 .3-1 .4z" fill="none" stroke="#000" stroke-width=".2"/>
<path d="M239.3 115.8l1.1-.4v.7z" fill="#f8fcff"/>
<path d="M239.3 115.8l1.1-.4v.7z" fill="none" stroke="#000" stroke-width=".2"/>
<path d="M240.6 115.4l1 .4-1 .3z" fill="#f8fcff"/>
<path d="M239.3 117.5h3.5M240.6 115.4l1 .4-1 .3z" fill="none" stroke="#000" stroke-width=".2"/>
<path d="M239.3 117.5l1.1-.3v.7z" fill="#f8fcff"/>
<path d="M239.3 117.5l1.1-.3v.7z" fill="none" stroke="#000" stroke-width=".2"/>
<path d="M240.6 117.2l1 .3-1 .4z" fill="#f8fcff"/>
<path d="M239.3 119.3h3.5M240.6 117.2l1 .3-1 .4z" fill="none" stroke="#000" stroke-width=".2"/>
<path d="M239.3 119.3l1.1-.4v.7z" fill="#f8fcff"/>
<path d="M239.3 119.3l1.1-.4v.7z" fill="none" stroke="#000" stroke-width=".2"/>
<path d="M240.6 118.9l1 .4-1 .3z" fill="#f8fcff"/>
<path d="M240.6 118.9l1 .4-1 .3zM239.3 121h3.5" fill="none" stroke="#000" stroke-width=".2"/>
<path d="M239.3 121l1.1-.3v.7z" fill="#f8fcff"/>
<path d="M239.3 121l1.1-.3v.7z" fill="none" stroke="#000" stroke-width=".2"/>
<path d="M240.6 120.7l1 .3-1 .4z" fill="#f8fcff"/>
<path d="M240.6 120.7l1 .3-1 .4zM204.4 142h3.5" fill="none" stroke="#000" stroke-width=".2"/>
<path d="M206.8 141.7l1.1 .3-1.1 .4z" fill="#f8fcff"/>
<path d="M204.4 143.8h3.5M206.8 141.7l1.1 .3-1.1 .4z" fill="none" stroke="#000" stroke-width=".2"/>
<path d="M206.8 143.4l1.1 .4-1.1 .3z" fill="#f8fcff"/>
<path d="M206.8 143.4l1.1 .4-1.1 .3z" fill="none" stroke="#000" stroke-width=".2"/>
<path d="M205.6 143.8l1-.4v.7z" fill="#f8fcff"/>
<path d="M239.3 126.3h3.5M205.6 143.8l1-.4v.7z" fill="none" stroke="#000" stroke-width=".2"/>
<circle cx="242.8" cy="126.3" r=".35" fill="#000080"/>
<circle cx="242.8" cy="126.3" r=".35" fill="none" stroke="#000080" stroke-width=".2"/>
<path d="M239.3 124.5h3.5M204.4 156h3.5" fill="none" stroke="#000" stroke-width=".2"/>
<path d="M206.8 155.6l1.1 .4-1.1 .3z" fill="#f8fcff"/>
<path d="M204.4 152.5h3.5M206.8 155.6l1.1 .4-1.1 .3zM209.1 155.1h7.5" fill="none" stroke="#000" stroke-width=".2"/>
<path d="M206.8 152.5l1.1-.4v.8z" fill="#f8fcff"/>
<path d="M204.4 154.3h3.5M206.8 152.5l1.1-.4v.8z" fill="none" stroke="#000" stroke-width=".2"/>
<path d="M206.8 153.9l1.1 .4-1.1 .3z" fill="#f8fcff"/>
<path d="M206.8 153.9l1.1 .4-1.1 .3z" fill="none" stroke="#000" stroke-width=".2"/>
<path d="M205.6 154.3l1-.4v.7z" fill="#f8fcff"/>
<path d="M204.4 145.5h3.5M205.6 154.3l1-.4v.7z" fill="none" stroke="#000" stroke-width=".2"/>
<path d="M206.8 145.5l1.1-.3v.7z" fill="#f8fcff"/>
<path d="M204.4 129.8h3.5M204.4 122.8h3.5M206.8 145.5l1.1-.3v.7zM209.1 144.6h6.9" fill="none" stroke="#000" stroke-width=".2"/>
<circle cx="204.4" cy="122.8" r=".35" fill="#000080"/>
<circle cx="204.4" cy="122.8" r=".35" fill="none" stroke="#000080" stroke-width=".2"/>
<path d="M204.4 110.5h3.5M204.4 115.8h3.5M239.3 136.8h3.5M239.3 138.5h3.5M239.3 128h3.5M239.3 142h3.5M239.3 149h3.5M239.3 150.8h3.5" fill="none" stroke="#000" stroke-width=".2"/>
<circle cx="242.8" cy="150.8" r=".35" fill="#000080"/>
<circle cx="242.8" cy="150.8" r=".35" fill="none" stroke="#000080" stroke-width=".2"/>
<path d="M239.3 152.5h3.5" fill="none" stroke="#000" stroke-width=".2"/>
<circle cx="242.8" cy="152.5" r=".35" fill="#000080"/>
<circle cx="242.8" cy="152.5" r=".35" fill="none" stroke="#000080" stroke-width=".2"/>
<path d="M239.3 154.3h3.5" fill="none" stroke="#000" stroke-width=".2"/>
<circle cx="242.8" cy="154.3" r=".35" fill="#000080"/>
<circle cx="242.8" cy="154.3" r=".35" fill="none" stroke="#000080" stroke-width=".2"/>
<path d="M239.3 156h3.5" fill="none" stroke="#000" stroke-width=".2"/>
<circle cx="242.8" cy="156" r=".35" fill="#000080"/>
<circle cx="242.8" cy="156" r=".35" fill="none" stroke="#000080" stroke-width=".2"/>
<path d="M204.4 112.3h3.5" fill="none" stroke="#000" stroke-width=".2"/>
<circle cx="204.4" cy="112.3" r=".35" fill="#000080"/>
<circle cx="204.4" cy="112.3" r=".35" fill="none" stroke="#000080" stroke-width=".2"/>
<path d="M204.4 117.5h3.5" fill="none" stroke="#000" stroke-width=".2"/>
<circle cx="204.4" cy="117.5" r=".35" fill="#000080"/>
<circle cx="204.4" cy="117.5" r=".35" fill="none" stroke="#000080" stroke-width=".2"/>
<path d="M204.4 119.3h3.5M204.4 124.5h3.5M239.3 143.8h3.5" fill="none" stroke="#000" stroke-width=".2"/>
<circle cx="242.8" cy="143.8" r=".35" fill="#000080"/>
<circle cx="242.8" cy="143.8" r=".35" fill="none" stroke="#000080" stroke-width=".2"/>
<path d="M239.3 145.5h3.5" fill="none" stroke="#000" stroke-width=".2"/>
<circle cx="242.8" cy="145.5" r=".35" fill="#000080"/>
<g fill="none" stroke="#000080" stroke-width=".2">
<path d="M293.5 184h7v5.2"/>
<circle cx="242.8" cy="145.5" r=".35"/>
</g>
<path d="M291.8 185.7h3.5M292.3 186.3h2.4M292.8 186.8h1.4M293.4 187.3h.3M293.5 184v1.7" fill="none" stroke="#800000" stroke-width=".2"/>
<g font-size="1.6">
<text x="192" y="111.8">10V</text>
<text x="192" y="113.5">10uF</text>
<text x="192" y="110">C35</text>
<text x="181.5" y="124">10V</text>
<text x="181.5" y="125.8">10uF</text>
<text x="181.5" y="122.3">C36</text>
<text x="171" y="136.3">10V</text>
<text x="171" y="138">10uF</text>
<text x="171" y="134.5">C37</text>
<text x="274.1" y="143.2">C41</text>
<text x="281.3" y="143.4">C42</text>
<text x="249.6" y="148.5">C38</text>
<text x="256.6" y="148.5">C39</text>
<text x="263.6" y="148.5">C40</text>
<text x="274.3" y="145.2">330pF</text>
<text x="281.3" y="145.2">330pF</text>
<text x="249.8" y="150.4">22uF</text>
<text x="256.8" y="150.4">22uF</text>
<text x="263.8" y="150.4">0.1uF</text>
<text x="190.9" y="160.7">R24</text>
<text x="199.6" y="160.7">R25</text>
<text x="207.9" y="159.2">TPS25750DRJK</text>
<text x="190.9" y="162.5">2.20k</text>
<text x="199.6" y="162.5">2.20k</text>
<text x="160.7" y="181.9">Aardvark Header</text>
<text x="162.2" y="185.4">J5</text>
<text x="214.9" y="185.4">U5</text>
<text x="240.9" y="183.5">35V</text>
<text x="240.9" y="185.2">0.1uF</text>
<text x="240.9" y="181.7">C43</text>
<text x="276.1" y="180.2">For Internal Debug</text>
<text x="151.9" y="187.1">R26</text>
<text x="151.9" y="188.9">R27</text>
<text x="157.2" y="187.1">0</text>
<text x="157.2" y="188.9">0</text>
<text x="303.8" y="187.1">J7</text>
<text x="178.7" y="197.5">R29</text>
<text x="178.7" y="199.2">0</text>
<text x="194.4" y="202.7">R30</text>
<text x="199.6" y="202.7">R31</text>
<text x="204.9" y="202.7">R32</text>
<text x="248.6" y="201">10.0k</text>
<text x="248.6" y="199.2">R28</text>
<text x="194.4" y="204.5">10.0k</text>
<text x="199.6" y="204.5">10.0k</text>
<text x="204.9" y="204.5">10.0k</text>
<text x="315" y="262.3">Orderable:</text>
<text x="341.2" y="262.3">Designed for: Public Release</text>
<text x="369" y="262.3">Mod. Date: 1/28/2021</text>
<text x="184.3" y="267.6">Texas Instruments and/or its licensors do not warrant the accuracy or completeness of this specification or any information contained therein. Texas Instruments and/or its licensors do not</text>
<text x="184.3" y="269.3">warrant that this design will meet the specifications, will be suitable for your application or fit for any particular purpose, or will operate in an implementation. Texas Instruments and/or its</text>
<text x="315" y="269.3">Drawn By:</text>
<text x="315" y="267.6">SVN Rev:</text>
<text x="315" y="265.8">Number: BMS046_</text>
<text x="315" y="264.1">TID #:</text>
<text x="332.5" y="265.8">Rev:</text>
<text x="341.2" y="265.8">Sheet Title:</text>
<text x="341.2" y="269.3">File: TPS25750D.SchDoc</text>
<text x="341.2" y="264.1">Project Title: PD Reference Design</text>
<text x="341.2" y="267.6">Assembly Variant: 001</text>
<text x="374.5" y="267.6">Sheet:2</text>
<text x="377.9" y="269.3">Size: A2</text>
<text x="381.3" y="267.6">of 3</text>
<text x="389.7" y="269.3">http://www.ti.com</text>
<text x="184.3" y="271.1">licensors do not warrant that the design is production worthy. You should completely validate and test your design implementation to confirm the system functionality for your application.</text>
<text x="315" y="271.1">Engineer: Hari Patel</text>
<text x="341.2" y="271.1">Contact: http://www.ti.com/support</text>
</g>
<g font-size="1.6" fill="#800000">
<text x="197.4" y="171.4">LDO_3V3</text>
<text x="197.4" y="174.9">PP5V</text>
</g>
<g font-size="1.6" fill="#000080">
<text x="162.2" y="197.6">TSM-105-01-L-DV-P</text>
<text x="303.8" y="197.6">PEC04SAAN</text>
<text x="214.9" y="201.1">CAT24C256WI-G</text>
<text x="323.2" y="264.1">N/A</text>
<text x="337.2" y="265.8">B</text>
</g>
<g font-size="1.4">
<text x="44.6" y="5.2">1</text>
<text x="93.2" y="5.2">2</text>
<text x="141.9" y="5.2">3</text>
<text x="190.6" y="5.2">4</text>
<text x="239.4" y="5.2">5</text>
<text x="288.1" y="5.2">6</text>
<text x="336.9" y="5.2">7</text>
<text x="385.6" y="5.2">8</text>
<text x="23" y="36.9">A</text>
<text x="407.5" y="36.9">A</text>
<text x="23" y="105.6">B</text>
<text x="209.1" y="107.6">VIN_3V3</text>
<text x="233.6" y="107.6">GPIO0</text>
<text x="407.6" y="105.6">B</text>
<text x="209.1" y="111.1">VBUS</text>
<text x="209.1" y="112.9">VBUS</text>
<text x="233.6" y="111.1">GPIO2</text>
<text x="233.6" y="112.9">GPIO3</text>
<text x="233.6" y="109.4">GPIO1</text>
<text x="209.1" y="116.3">VBUS_IN</text>
<text x="209.1" y="118.1">VBUS_IN</text>
<text x="209.1" y="119.8">VBUS_IN</text>
<text x="227.3" y="116.3">GPIO5(USB_N)</text>
<text x="227.5" y="114.6">GPIO4(USB_P)</text>
<text x="233.6" y="118.1">GPIO6</text>
<text x="233.6" y="119.8">GPIO7</text>
<text x="209.1" y="123.4">PP5V</text>
<text x="209.1" y="125.1">PP5V</text>
<text x="232.7" y="121.6">GPIO11</text>
<text x="233.5" y="125.1">DRAIN</text>
<text x="209.1" y="128.6">LDO_3V3</text>
<text x="209.1" y="130.3">LDO_1V5</text>
<text x="229.5" y="128.6">DRAIN_PAD</text>
<text x="233.5" y="126.8">DRAIN</text>
<text x="232.5" y="133.8">ADCIN2</text>
<text x="232.6" y="132.1">ADCIN1</text>
<text x="235.3" y="137.3">CC1</text>
<text x="209.1" y="142.6">I2Cs_SCL</text>
<text x="234.3" y="142.6">PPHV</text>
<text x="235.3" y="139.1">CC2</text>
<text x="209.1" y="144.3">I2Cs_SDA</text>
<text x="209.1" y="146.1">I2Cs_IRQ</text>
<text x="234.3" y="144.3">PPHV</text>
<text x="234.3" y="146.1">PPHV</text>
<text x="234.9" y="149.6">GND</text>
<text x="209.1" y="153.1">I2Cm_SCL</text>
<text x="209.1" y="154.8">I2Cm_SDA</text>
<text x="234.9" y="151.3">GND</text>
<text x="234.9" y="153.1">GND</text>
<text x="234.9" y="154.8">GND</text>
<text x="209.1" y="156.6">I2Cm_IRQ</text>
<text x="231" y="156.6">GND_PAD</text>
<text x="23" y="174.2">C</text>
<text x="407.5" y="174.2">C</text>
<text x="160.3" y="188.9">3</text>
<text x="160.3" y="190.7">5</text>
<text x="160.5" y="187.2">1</text>
<text x="170.8" y="187.2">2</text>
<text x="170.8" y="188.9">4</text>
<text x="170.8" y="190.7">6</text>
<text x="212.8" y="190.7">2</text>
<text x="212.9" y="187.2">1</text>
<text x="216.1" y="188">A0</text>
<text x="216.1" y="191.4">A1</text>
<text x="224.7" y="188">VCC</text>
<text x="225.4" y="191.4">WP</text>
<text x="230.2" y="190.7">7</text>
<text x="230.2" y="187.2">8</text>
<text x="301.9" y="190.7">2</text>
<text x="302.1" y="188.9">1</text>
<text x="160.3" y="192.4">7</text>
<text x="160.3" y="194.2">9</text>
<text x="170.8" y="192.4">8</text>
<text x="170.8" y="194.2">10</text>
<text x="212.7" y="194.2">3</text>
<text x="212.8" y="197.7">4</text>
<text x="216.1" y="195">A2</text>
<text x="224.9" y="195">SCL</text>
<text x="230.2" y="197.7">5</text>
<text x="230.2" y="194.2">6</text>
<text x="301.9" y="194.2">4</text>
<text x="301.9" y="192.4">3</text>
<text x="216.1" y="198.5">VSS</text>
<text x="224.7" y="198.5">SDA</text>
<text x="23" y="242.8">D</text>
<text x="407.5" y="242.8">D</text>
<text x="44.6" y="274.5">1</text>
<text x="93.2" y="274.5">2</text>
<text x="141.9" y="274.5">3</text>
<text x="190.6" y="274.5">4</text>
<text x="239.4" y="274.5">5</text>
<text x="288.1" y="274.5">6</text>
<text x="336.9" y="274.5">7</text>
<text x="385.6" y="274.5">8</text>
</g>
<g font-size="1.4" fill="#f00">
<text x="181" y="107.6">P3V3</text>
<text x="157.3" y="119.8">LDO_3V3</text>
<text x="194.7" y="118.1">VBUS</text>
<text x="245.3" y="114.6">C_USB_P</text>
<text x="245.3" y="116.3">C_USB_N</text>
<text x="194.8" y="123.4">PP5V</text>
<text x="157.3" y="132.1">LDO_1V5</text>
<text x="248.8" y="132.1">LDO_1V5</text>
<text x="248.8" y="133.8">LDO_1V5</text>
<text x="285.5" y="137.4">C_CC1</text>
<text x="174.5" y="142.6">I2C1_SCL</text>
<text x="285.5" y="139.1">C_CC2</text>
<text x="174.3" y="144.3">I2C1_SDA</text>
<text x="266.2" y="146.1">PPHV</text>
<text x="182.3" y="153.1">I2C_SCL</text>
<text x="190.8" y="154.8">I2C_SDA</text>
<text x="178.3" y="165.3">LDO_3V3</text>
<text x="180.1" y="172.3">LDO_3V3</text>
<text x="182.6" y="175.8">PP5V</text>
<text x="248.8" y="179.3">LDO_3V3</text>
<text x="140.1" y="189.8">I2C_SDA</text>
<text x="140.3" y="188.1">I2C_SCL</text>
<text x="282" y="188.6">I2C_SCL</text>
<text x="234.8" y="195">I2C_SCL</text>
<text x="292.5" y="196.8">I2C_SDA</text>
<text x="234.8" y="198.6">I2C_SDA</text>
</g>
<g font-size="1.4" fill="#800000">
<text x="188.7" y="105">P3V3</text>
<text x="188.9" y="117.1">GND</text>
<text x="178.4" y="129.3">GND</text>
<text x="167.9" y="141.5">GND</text>
<text x="202.8" y="150.3">GND</text>
<text x="253.5" y="155.5">GND</text>
<text x="278" y="150.3">GND</text>
<text x="202.8" y="160.8">GND</text>
<text x="251.8" y="160.8">GND</text>
<text x="237.8" y="188.7">GND</text>
<text x="292" y="188.7">GND</text>
<text x="176.6" y="206.2">GND</text>
<text x="246.5" y="208">GND</text>
<text x="209.8" y="211.5">GND</text>
</g>
<text font-size="1.4" fill="#000080" x="207.9" y="103.2">U4</text>
<g font-size="1.3">
<text x="204.9" y="106.8">38</text>
<text x="240.7" y="106.8">5</text>
<text x="204.9" y="110.2">32</text>
<text x="204.9" y="112">33</text>
<text x="240.7" y="108.5">6</text>
<text x="240.7" y="110.2">7</text>
<text x="240.7" y="112">19</text>
<text x="240.7" y="113.8">26</text>
<text x="204.9" y="115.5">23</text>
<text x="204.9" y="117.3">24</text>
<text x="204.9" y="119">25</text>
<text x="240.7" y="115.5">27</text>
<text x="240.7" y="117.3">37</text>
<text x="240.7" y="119">36</text>
<text x="204.9" y="122.5">34</text>
<text x="204.9" y="124.2">35</text>
<text x="240.7" y="120.7">13</text>
<text x="240.7" y="126">15</text>
<text x="240.7" y="124.2">30</text>
<text x="205.7" y="129.5">4</text>
<text x="205.8" y="127.8">1</text>
<text x="240.7" y="131.2">2</text>
<text x="240.7" y="127.8">40</text>
<text x="240.7" y="133">3</text>
<text x="240.7" y="136.5">28</text>
<text x="205.7" y="143.5">8</text>
<text x="205.7" y="141.8">9</text>
<text x="240.7" y="141.8">20</text>
<text x="240.7" y="138.2">29</text>
<text x="240.7" y="143.5">21</text>
<text x="204.9" y="145.2">10</text>
<text x="240.7" y="148.7">11</text>
<text x="240.7" y="145.2">22</text>
<text x="204.9" y="155.7">18</text>
<text x="204.9" y="152.2">17</text>
<text x="204.9" y="154">16</text>
<text x="240.7" y="150.5">12</text>
<text x="240.7" y="152.2">14</text>
<text x="240.7" y="154">31</text>
<text x="240.7" y="155.7">39</text>
<text x="387.9" y="271.1">© Texas Instruments 2018</text>
</g>
</svg>
